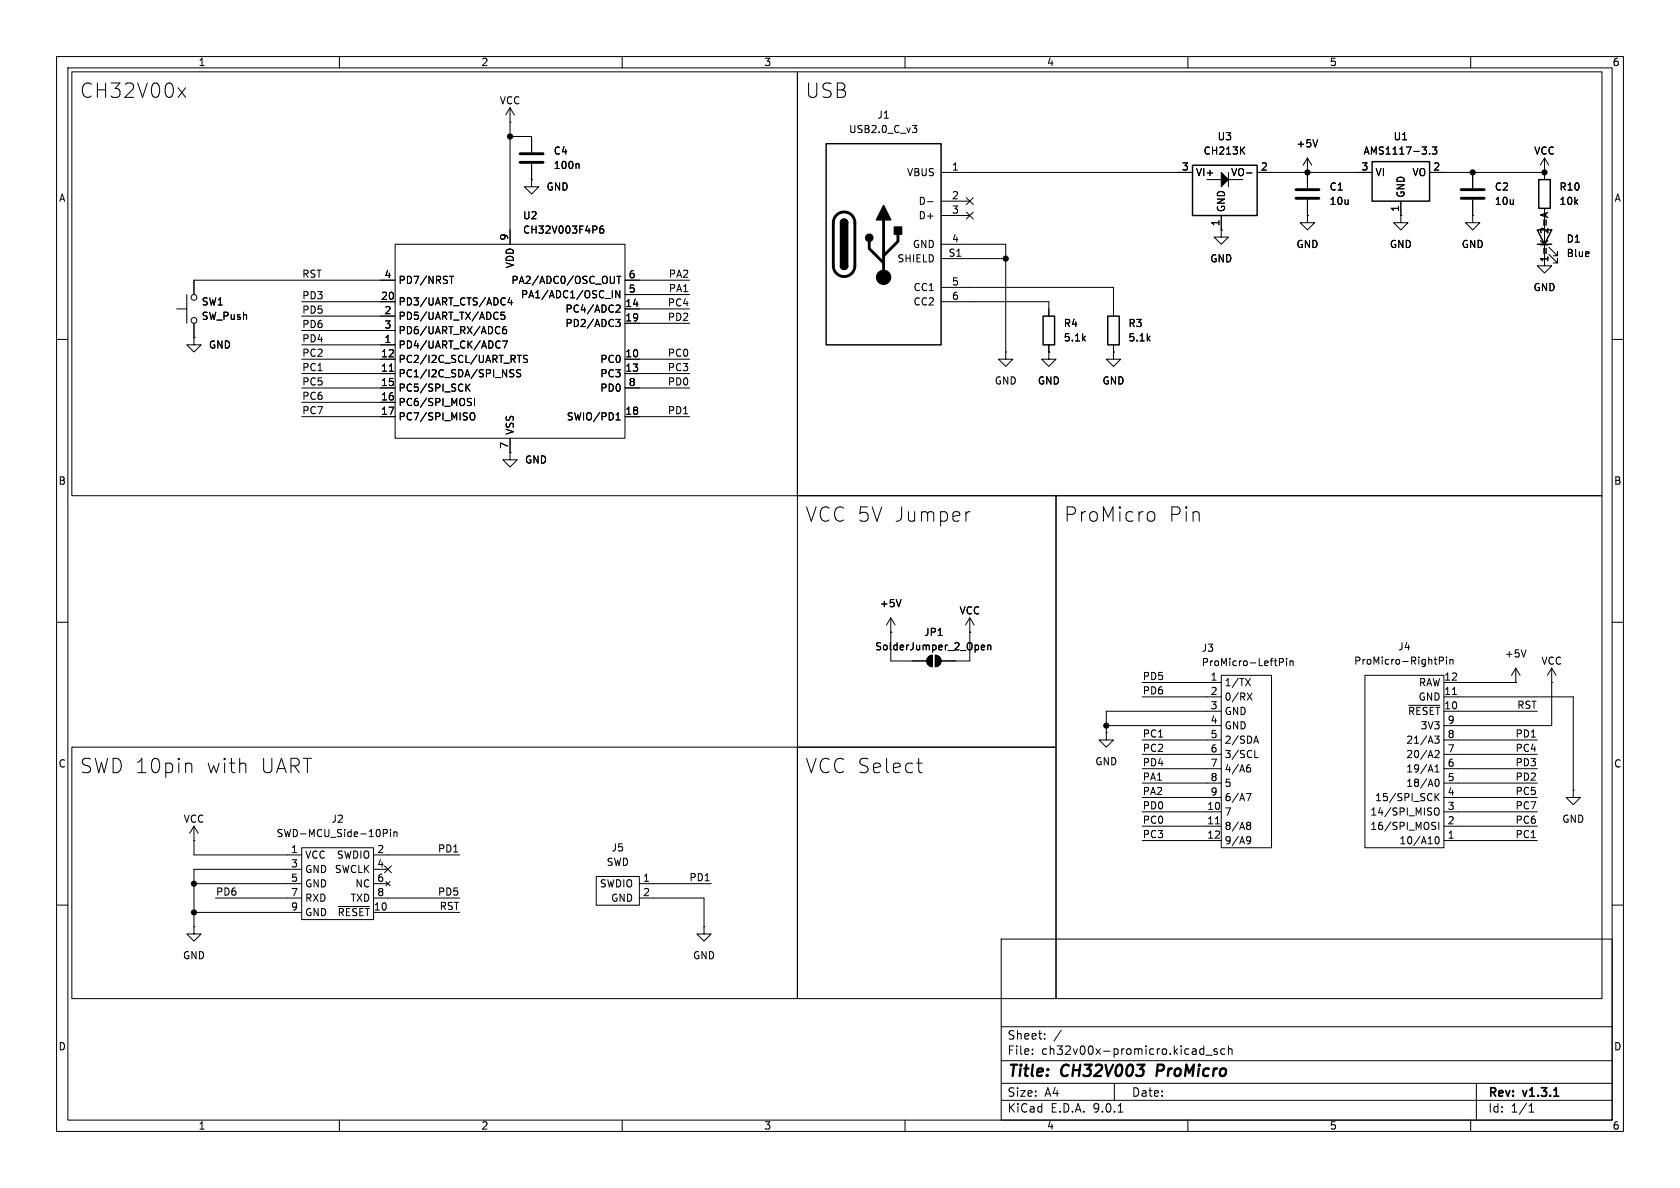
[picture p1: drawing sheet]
<svg xmlns="http://www.w3.org/2000/svg" width="297mm" height="210mm" viewBox="0 0 297 210" stroke-linecap="round" stroke-linejoin="round" font-family="sans-serif">
<g fill="none" stroke="#000" stroke-width=".18">
<path d="M10 10h277v190h-277zM12 12h273v186h-273zM12.7 12.7h128.3v74.9h-128.3zM31.5 15.5l1.3 1.7M32.8 15.5l-1.3 1.7M60 10v2M90.2 19.1v24.1M90.2 19.1l-.8 1.2M90.2 19.1l.7 1.2M110 10v2M141 12.7h142.2v74.9h-142.2zM160 10v2"/>
<path d="M210 10v2M260 10v2M90.2 21.6h.1M90.2 24.1h3.8v2.8M94 31.8v1.2h1.2l-1.2 1.3-1.3-1.3h1.3M94 31.8h.1M94 29v2.8M102.2 28.9l.2 .2v.7M106.6 39.9l-.3 .1a.86 .86 0 0 0 0 1.2l.4-.1v-.4l-.2-.3-.4 .1-.1 .2M161.3 22.2h.8l-.4 .5 .3 .1 .1 .4-.3 .2h-.3M164 35.7h1M166.4 30.5h44.4"/>
<path d="M166.4 35.6h5M166.4 38.1h5M170.8 35l1.3 1.2M170.8 37.5l1.3 1.2M172.1 35l-1.3 1.2M172.1 37.5l-1.3 1.2M213.4 31.8h6.3M215.9 38.1v2.5M217.2 30.5v2.5M219.5 26.5l.5 .7M220 26l-.7 .7M220.4 30.6h.9"/>
<path d="M222.2 30.5h20.4M231.1 30.5h.1M231.1 38.1v1.3h1.3l-1.3 1.2-1.2-1.2h1.2M231.1 38.1h.1M231.1 27.9l-.7 1.3M231.1 27.9l.8 1.3M231.1 27.9v5.4M231.1 35.3v2.8M233 24.7l-.5 1.3M247.6 38.1v1.3h1.3l-1.3 1.2-1.2-1.2h1.2M247.6 38.1h.1M247.6 35.6v2.5"/>
<path d="M252.7 27.1v.1M252.7 30.5h20.3M253.2 26h.8l-.4 .5 .3 .1v.5l-.1 .1-.6-.1M260.3 38.1v1.3h1.3l-1.3 1.2-1.2-1.2h1.2M260.3 38.1h.1M260.3 30.5v2.8M260.3 35.3v2.8M273 30.5h.1M273 27.9v3.9M273 36.8v1.3M273 27.9l-.7 1.3M273 27.9l.8 1.3"/>
<path d="M31.2 54.6h1.8M33 52.1v5.1M34.3 59.7v1.3h1.3l-1.3 1.2-1.3-1.2h1.3M34.3 59.7h.1M34.3 57.2v2.5M53.3 53.3h16.5M53.3 55.9h16.5M53.3 58.4h16.5M69.8 43.2h40.7v34.3h-40.7zM69.8 49.5h-35.5v2.6M79.5 48.8h.7M79.8 48.8v1.3"/>
<path d="M88.3 57.8l.1 .1M88.4 58.9h-.1M89.2 55.2h-.6l-.1 .6 .2-.1h.4l.2 .2-.1 .4-.2 .2-.5-.2M89.4 57.7l-.3 .1a.86 .86 0 0 0 0 1.2l.4-.1 .1-.4-.3-.3-.3 .1-.2 .2M90.1 52.6l-.3 .9h.8M90.4 53.1v.8M108.2 51.4v1.2M108.6 48.8v1.1l-.1 .1M108.9 56.5h.7l-.4 .4 .4 .2v.4l-.2 .2h-.4M109 54l.4-.1 .2 .4-.7 .9h.7M109 48.8h.8M109.4 48.8v1.3"/>
<path d="M109.6 51.4v1.2l-.7-1.2v1.2M110.5 54.6h11.4M110.5 49.5h11.4M110.5 52.1h11.4M110.5 57.2h11.4M166.4 50.8h30.4v5.1M166.4 53.3h19v2.6M166.4 43.2h11.4v19M166.4 45.7h11.4M215.9 40.6v1.3h1.3l-1.3 1.3-1.3-1.3h1.3M215.9 40.6h.1M272.4 42.5l.7 .8"/>
<path d="M273 45.7v1.3h1.3l-1.3 1.3-1.2-1.3h1.2M273 40.6v2.6M273.6 42.5l-.7 .6M273.8 45l1.5 1.5v-.8v.8h-.7M273.8 43.7l1.5 1.5v-.7v.7h-.7M10 60h2M53.3 61h16.5M53.3 63.5h16.5M53.3 66h16.5M53.3 68.6h16.5M53.3 71.1h16.5M53.3 73.7h16.5"/>
<path d="M68.8 65.6h.7M82.6 68.4l.5 .8M82.9 70.4l.4 .1M83.1 67.9l-.7 .7M83.1 71.1l.2 .2-.2 .4M83.2 73.2l.2-.2a.43 .43 0 0 1 .5 .4v.4a.43 .43 0 0 1-.3 .4 .43 .43 0 0 1-.4-.1M83.9 70.4v1.3M88.2 60.3l.2 .1M88.4 61.4l-.2 .1M88.8 60.3h.9l-.6 1.2M90.1 65.7l.7 .6-.2 .3h-.5M90.2 77.5v2.5"/>
<path d="M90.8 65.4l-.4-.1-.3 .3M91.4 62.8h.8M92 65.4l-.4-.1-.2 .2v.3l.5 .3 .1 .3-.2 .2h-.5M93.3 62.9l-.5-.1-.2 .1v.4l.5 .2 .2 .3-.3 .3-.5-.1M108.9 74.2h.7M108.9 73.3l.4-.3v1.2M110.5 63.5h11.4M110.5 66h11.4M110.5 68.6h11.4M110.5 73.7h11.4M177.8 62.2v1.3h1.3l-1.3 1.3-1.3-1.3h1.3M177.8 62.2h.1"/>
<path d="M185.4 62.2v1.3h1.3l-1.3 1.3-1.3-1.3h1.3M185.4 62.2h.1M185.4 61v1.2M196.8 62.2v1.3h1.3l-1.3 1.3-1.2-1.3h1.2M196.8 62.2h.1M196.8 61v1.2M285 60h2M90.2 80v1.3h1.2l-1.2 1.3-1.3-1.3h1.3M90.2 80h.1M141 87.6h45.7v44.5h-45.7zM171.5 90.4h-.3l-.3 .3M186.7 87.6h96.5v88.9h-96.5z"/>
<path d="M203.1 90.6a.69 .69 0 0 1 1 .3v.8a.69 .69 0 0 1-1 .3M10 110h2M157.5 111.8h.1M157.5 109.2l-.8 1.3M157.5 109.2l.7 1.3M157.5 109.2v7.6h6.3M159.3 106l-.4 1.3M164.1 116.1l.7-.3v2.1a1.02 1.02 0 0 1-.9-.7 1.02 1.02 0 0 1 .2-1.1zM165.4 115.8a1.02 1.02 0 0 1 1 1 1.02 1.02 0 0 1-1 1.1zM171.4 111.8h.1M171.4 109.2v7.6h-5M171.4 109.2l-.7 1.3"/>
<path d="M171.4 109.2l.8 1.3M173.5 114.5l.6-.2-.1-.2-.3-.1-.2 .2v.6h.5M174.6 114.2l.2-.2 .3 .1 .1 .8M174.6 114v.9M215.9 119.4h8.9v30.5h-8.9zM220.2 120l.8 1.2M221 120l-.8 1.2M226.2 117.1l.6-.1 .1-.2-.1-.3-.6-.1v1.3M227.5 116.4v.1M227.5 116.8v.9M228.1 116.9l.1-.1 .3 .1 .1 .8M228.1 116.8v.9"/>
<path d="M241.3 119.4h14v30.5h-14zM254.5 116.8h.6l.1-.2-.1-.3-.6-.2v1.3M255.7 116.1v.2M255.7 116.6v.8M256.3 116.6v.8M256.3 116.7l.2-.1h.3l.1 .8M268 118.1l-.8 1.3M268 118.1l.7 1.3M268 118.1v2.6M269.8 114.9l-.4 1.2M274.3 118.1l-.7 1.3M274.3 118.1l.8 1.3"/>
<path d="M274.3 118.1v10.2h-19M285 110h2M12.7 132.1h128.3v44.4h-128.3zM33.2 134.9l.6 .1 .1 .3v1.3M141 132.1h45.7v44.4h-45.7zM162.1 134.9h.9M162.4 134.1v2.1l.1 .3 .5 .1M195.6 129.5v1.3h1.2l-1.2 1.3-1.3-1.3h1.3M195.6 129.5h.1M195.6 128.3h20.3M201.9 120.7h14M201.9 123.2h14"/>
<path d="M201.9 130.8h14M201.9 133.4h14M201.9 135.9h14M201.9 138.4h14M215.9 125.7h-20.3v3.8M220.5 135.7h.4l.2 .2-.1 .5h-.5M220.5 122.5l.8 1.3M221 135.2l-.4 .1M221.3 122.5l-.8 1.3M221.8 131h.6M221.8 133.9h.6M222.1 130.1l.4 1.3"/>
<path d="M249 124.7h5.5M253.6 130.1h.8l-.4 .5 .4 .1v.6l-.2 .1-.6-.1M253.7 132.8l.5-.1 .2 .3-.8 .9h.8M253.7 136.5h.7M253.7 135.6l.4-.4v1.3M253.8 137.9l.2-.2a.68 .68 0 0 1 .4 .7 .68 .68 0 0 1-.4 .6l-.2-.1-.1-.4zM255.3 120.7h12.7M255.3 123.2h22.8v16.5M255.3 125.7h16.5M255.3 130.8h16.5M255.3 133.4h16.5M255.3 135.9h16.5"/>
<path d="M255.3 138.4h16.5M256.8 122.8h.7M268 120.7h.1M274.3 120.7h.1M278.1 139.7v1.3h1.3l-1.3 1.2-1.2-1.2h1.2M278.1 139.7h.1M34.3 148.6h.1M34.3 146.1v5h19M34.3 146.1l-.8 1.2M34.3 146.1l.8 1.2M34.3 156.2h19M38.1 158.8h15.2"/>
<path d="M53.3 149.9h12.7v12.7h-12.7zM53.3 153.7h-19v10.1M66 151.1h15.3M66 153.7h2.6M66 156.2h2.6M66 158.8h15.3M67.8 147.3l.6-.1 .1-.1-.1-.3-.6-.2v1.3M68 153.1l1.2 1.2M68.2 155.8l.8 .8M69 155.8l-.8 .8M69 146.6v.2M69 147.1v.8"/>
<path d="M69.2 153.1l-1.2 1.2M69.6 147.1v.8M69.6 147.2l.2-.1h.3l.1 .8M105.4 154.9h7.6v5.1h-7.6zM113 156.2h12.7M113 158.8h11.5v5M201.9 141h14M201.9 143.5h14M201.9 146.1h14M201.9 148.6h14M214.9 145.6h.7M220.3 140.3h.9l-.6 1.2"/>
<path d="M220.5 145.4h.4l.1 .1 .1 .2-.2 .2M220.5 148l.4-.1 .1 .1a.84 .84 0 0 1-.3 1.2h-.2M220.5 145.8l.1 .1M220.6 145.9h.3M220.6 145.9l-.1 .1M220.9 145.9l.2 .2-.1 .4-.1 .1h-.4M221.1 148.4l-.2 .3-.4-.1M253.3 146l.4 .1 .1 .3-.2 .2h-.3M253.3 145.4h.5M253.7 140.3v1.2M253.8 142.9l.1-.1a.43 .43 0 0 1 .5 .4v.5a.42 .42 0 0 1-.4 .4 .42 .42 0 0 1-.4-.4v-.5zM253.8 148l.2-.1a.68 .68 0 0 1 .4 .6 .68 .68 0 0 1-.4 .7l-.2-.2-.1-.3z"/>
<path d="M253.9 140.8l.5 .7M254.4 145.4v1.2M254.4 140.3l-.7 .7M255.3 141h16.5M255.3 143.5h16.5M255.3 146.1h16.5M255.3 148.6h16.5M10 160h2M34.3 163.8v1.3h1.3l-1.3 1.3-1.3-1.3h1.3M34.3 163.8h.1M34.3 161.3h19M59.8 160.2h5.5"/>
<path d="M66 161.3h15.3M124.5 163.8v1.3h1.2l-1.2 1.3-1.3-1.3h1.3M124.5 163.8h.1M177 166h108v32h-108zM285 160h2M60 198v2M110 198v2M160 198v2M177 194.5h108M177 191.5h108M177 187.5h108M177 181.5h108"/>
<path d="M182.5 186.3v.1M182.5 185.5v.1M184.7 183.6v.1M184.7 182.8v.1M187.6 182.1l-1.3 2M197 191.5v3M197.7 196.6h.8M210 198v2M212.2 186.3h.6M212.2 185.5h.6M212.8 184.9v1.5M213.2 186.5h1.1"/>
<path d="M215.2 185.5l-.4-.1-.2 .2 .1 .2 .5 .2v.3h-.6M216.5 185.5l-.4-.1-.3 .3v.4l.2 .2h.5M217.2 185.5l.2-.1 .3 .1 .1 .9M217.2 184.9v1.5M260 198v2M261 191.5v6.5M270.3 196.6h.9M270.3 195.5l.4-.4v1.5"/>
<circle cx="34.3" cy="56.6" r=".51"/>
<circle cx="34.3" cy="52.6" r=".51"/>
</g>
<path d="M274.7 193.8h.9" fill="none" stroke="#000" stroke-width=".3"/>
<path d="M204.7 188.2l-.3 2" fill="none" stroke="#000" stroke-width=".4"/>
<path d="M146 25.4h20.4v35.6h-20.4zM148.6 39.4a.64 .64 0 0 1 .6-.7 .64 .64 0 0 1 .7 .7M210.8 29.2h11.4v8.9h-11.4zM242.6 28.6h10.1v7h-10.1zM272 31.8h2.1v5h-2.1zM148.6 47a.64 .64 0 0 0 .6 .6 .64 .64 0 0 0 .7-.6M184.4 55.9h2v5.1h-2zM195.8 55.9h2.1v5.1h-2.1zM271.8 40.6h2.5l-1.3 2.6zM271.8 43.2h2.5" fill="none" stroke="#000" stroke-width=".25"/>
<path d="M91.9 27.2h4.1M91.9 28.7h4.1M147.9 38a1.9 1.9 0 0 1 2-.4 1.9 1.9 0 0 1 1.2 1.8v7.6a1.91 1.91 0 0 1-1.9 1.9 1.91 1.91 0 0 1-1.9-1.9v-7.8l.2-.6zM156.2 38.9v10.1M229.1 33.5h4.1M229.1 35.1h4.1M258.3 33.5h4.1M258.3 35.1h4.1M153.7 42.7v1.2l2.5 2.6M158.7 41.4v1.3l-2.5 2.5" fill="none" stroke="#000" stroke-width=".51"/>
<g fill="#000" stroke="#000" stroke-width=".18">
<path d="M215.9 30.5l1.3 1.3-1.3 1.2zM164.1 116.1l.7-.3v2.1a1.02 1.02 0 0 1-.9-.7 1.02 1.02 0 0 1 .2-1.1zM165.4 115.8a1.02 1.02 0 0 1 1 1 1.02 1.02 0 0 1-1 1.1z"/>
<circle cx="90.2" cy="24.1" r=".46"/>
<circle cx="231.1" cy="30.5" r=".46"/>
<circle cx="260.3" cy="30.5" r=".46"/>
<circle cx="273" cy="30.5" r=".46"/>
<circle cx="156.2" cy="49" r="1.27"/>
<circle cx="177.8" cy="45.7" r=".46"/>
<circle cx="195.6" cy="128.3" r=".46"/>
<circle cx="34.3" cy="156.2" r=".46"/>
<circle cx="34.3" cy="161.3" r=".46"/>
</g>
<g fill="#000" stroke="#000" stroke-width=".25">
<path d="M148.8 38.9a.64 .64 0 0 1 .7-.1 .64 .64 0 0 1 .4 .6h-1.3zM156.2 36.3l1.3 2.6h-2.6zM148.6 39.4h1.3v7.6h-1.3zM148.6 47h1.3a.64 .64 0 0 1-.7 .6 .64 .64 0 0 1-.6-.6zM158.1 40.1h1.3v1.3h-1.3z"/>
<circle cx="153.7" cy="42" r=".63"/>
</g>
<g font-size="3.5">
<text x="14" y="17.5">CH32V00x</text>
<text x="142.2" y="17.5">USB</text>
<text x="142.2" y="92.5">VCC 5V Jumper</text>
<text x="188" y="92.5">ProMicro</text>
<text x="206.4" y="92.5">Pin</text>
<text x="14" y="136.9">SWD 10pin</text>
<text x="36.2" y="136.9">with</text>
<text x="45.7" y="136.9">UART</text>
<text x="142.2" y="136.9">VCC Select</text>
</g>
<g font-size="2.8">
<text x="178" y="190.9">Title:</text>
<text x="187.7" y="190.9">CH32V003</text>
<text x="205.3" y="190.9">ProMicro</text>
</g>
<g font-size="2.1">
<text x="178" y="184">Sheet:</text>
<text x="178" y="186.7">File:</text>
<text x="184.1" y="186.7">ch32v00x-promicro.kicad_sch</text>
<text x="178" y="196.9">KiCad</text>
<text x="178" y="194.1">Size:</text>
<text x="184.7" y="194.1">A4</text>
<text x="185.7" y="196.9">E.D.A.</text>
<text x="193.3" y="196.9">9.0.1</text>
<text x="200" y="194.1">Date:</text>
<text x="263" y="194.3">Rev:</text>
<text x="263" y="196.9">Id:</text>
<text x="267.1" y="196.9">1/1</text>
<text x="269.4" y="194.3">v1.3.1</text>
</g>
<g font-size="1.8">
<text x="35" y="11.9">1</text>
<text x="85" y="11.9">2</text>
<text x="135" y="11.9">3</text>
<text x="185" y="11.9">4</text>
<text x="235" y="11.9">5</text>
<text x="285" y="11.9">6</text>
<text x="88.3" y="18.6">VCC</text>
<text x="150" y="23.7">USB2.0_C_v3</text>
<text x="155" y="21.2">J1</text>
<text x="97.8" y="27.5">C4</text>
<text x="212.7" y="27.5">CH213K</text>
<text x="215.2" y="25">U3</text>
<text x="229.1" y="26.3">+5V</text>
<text x="241" y="27.5">AMS1117-3.3</text>
<text x="246.3" y="25">U1</text>
<text x="271.1" y="27.5">VCC</text>
<text x="10.3" y="35.9">A</text>
<text x="96.5" y="33.9">GND</text>
<text x="97.8" y="30.1">100n</text>
<text x="160.3" y="31.3">VBUS</text>
<text x="168.2" y="30.2">1</text>
<text x="168.2" y="35.3">2</text>
<text x="208.8" y="30.2">3</text>
<text x="211.3" y="31.3">VI+</text>
<text x="217.5" y="31.3">VO-</text>
<text x="222.8" y="30.2">2</text>
<text x="235" y="33.9">C1</text>
<text x="240.6" y="30.2">3</text>
<text x="243.1" y="31.3">VI</text>
<text x="248.5" y="35.1" transform="rotate(-90 248.5 35.1)">GND</text>
<text x="249.6" y="31.3">VO</text>
<text x="253.3" y="30.2">2</text>
<text x="264.2" y="33.9">C2</text>
<text x="275.6" y="33.9">R10</text>
<text x="285.3" y="35.9">A</text>
<text x="92.4" y="39">U2</text>
<text x="92.4" y="41.5">CH32V003F4P6</text>
<text x="162.3" y="36.4">D-</text>
<text x="162.3" y="39">D+</text>
<text x="168.2" y="37.8">3</text>
<text x="215.6" y="40.1" transform="rotate(-90 215.6 40.1)">1</text>
<text x="216.8" y="37.6" transform="rotate(-90 216.8 37.6)">GND</text>
<text x="235" y="36.4">10u</text>
<text x="247.4" y="37.5" transform="rotate(-90 247.4 37.5)">1</text>
<text x="264.2" y="36.4">10u</text>
<text x="273.9" y="41.2" transform="rotate(-90 273.9 41.2)">2=A</text>
<text x="275.6" y="36.4">10k</text>
<text x="89.9" y="42.6" transform="rotate(-90 89.9 42.6)">9</text>
<text x="91" y="47.5" transform="rotate(-90 91 47.5)">VDD</text>
<text x="158.6" y="46.6">SHIELD</text>
<text x="161.3" y="44">GND</text>
<text x="167.6" y="45.5">S1</text>
<text x="168.2" y="42.9">4</text>
<text x="213.9" y="46.6">GND</text>
<text x="229.1" y="44">GND</text>
<text x="245.6" y="44">GND</text>
<text x="258.3" y="44">GND</text>
<text x="273.9" y="46.5" transform="rotate(-90 273.9 46.5)">1=K</text>
<text x="276.9" y="43.1">D1</text>
<text x="276.9" y="45.6">Blue</text>
<text x="53.3" y="49.2">RST</text>
<text x="53.3" y="53">PD3</text>
<text x="67.3" y="53.1">20</text>
<text x="67.9" y="49.3">4</text>
<text x="70.4" y="50.4">PD7/NRST</text>
<text x="90.3" y="50.4">PA2/ADC0/OSC_OUT</text>
<text x="92" y="52.9">PA1/ADC1/OSC_IN</text>
<text x="111.1" y="49.3">6</text>
<text x="111.1" y="51.8">5</text>
<text x="118.1" y="51.7">PA1</text>
<text x="118.1" y="49.2">PA2</text>
<text x="161.4" y="51.7">CC1</text>
<text x="168.2" y="50.5">5</text>
<text x="168.2" y="53.1">6</text>
<text x="271" y="51.7">GND</text>
<text x="35.6" y="54.2">SW1</text>
<text x="35.6" y="56.7">SW_Push</text>
<text x="53.3" y="58.1">PD6</text>
<text x="53.3" y="55.5">PD5</text>
<text x="67.9" y="55.6">2</text>
<text x="67.9" y="58.2">3</text>
<text x="70.4" y="54.2">PD3/UART_CTS/ADC4</text>
<text x="70.4" y="56.7">PD5/UART_TX/ADC5</text>
<text x="70.4" y="59.3">PD6/UART_RX/ADC6</text>
<text x="99.9" y="55.5">PC4/ADC2</text>
<text x="99.9" y="58">PD2/ADC3</text>
<text x="110.4" y="54.4">14</text>
<text x="110.4" y="56.9">19</text>
<text x="118" y="54.3">PC4</text>
<text x="118" y="56.8">PD2</text>
<text x="161.4" y="54.2">CC2</text>
<text x="188" y="58">R4</text>
<text x="199.4" y="58">R3</text>
<text x="36.8" y="61.8">GND</text>
<text x="53.3" y="60.6">PD4</text>
<text x="53.3" y="65.7">PC1</text>
<text x="53.3" y="63.2">PC2</text>
<text x="67.3" y="63.2">12</text>
<text x="67.3" y="65.8">11</text>
<text x="67.9" y="60.7">1</text>
<text x="70.4" y="61.8">PD4/UART_CK/ADC7</text>
<text x="70.4" y="64.4">PC2/I2C_SCL/UART_RTS</text>
<text x="106" y="64.4">PC0</text>
<text x="110.4" y="63.2">10</text>
<text x="110.4" y="65.8">13</text>
<text x="118" y="63.2">PC0</text>
<text x="118" y="65.7">PC3</text>
<text x="188" y="60.6">5.1k</text>
<text x="199.4" y="60.6">5.1k</text>
<text x="53.3" y="70.8">PC6</text>
<text x="53.3" y="68.2">PC5</text>
<text x="67.3" y="68.3">15</text>
<text x="67.3" y="70.9">16</text>
<text x="70.4" y="66.9">PC1/I2C_SDA/SPI_NSS</text>
<text x="70.4" y="69.4">PC5/SPI_SCK</text>
<text x="70.4" y="72">PC6/SPI_MOSI</text>
<text x="106" y="66.9">PC3</text>
<text x="106" y="69.4">PD0</text>
<text x="111.1" y="68.3">8</text>
<text x="118" y="68.2">PD0</text>
<text x="175.8" y="68.2">GND</text>
<text x="183.4" y="68.2">GND</text>
<text x="194.8" y="68.2">GND</text>
<text x="53.3" y="73.3">PC7</text>
<text x="67.3" y="73.4">17</text>
<text x="70.4" y="74.5">PC7/SPI_MISO</text>
<text x="91" y="77" transform="rotate(-90 91 77)">VSS</text>
<text x="100.1" y="74.5">SWIO/PD1</text>
<text x="110.4" y="73.4">18</text>
<text x="118" y="73.3">PD1</text>
<text x="89.9" y="79.4" transform="rotate(-90 89.9 79.4)">7</text>
<text x="92.7" y="82.1">GND</text>
<text x="10.3" y="85.9">B</text>
<text x="285.3" y="85.9">B</text>
<text x="155.4" y="107.5">+5V</text>
<text x="163.3" y="112.6">JP1</text>
<text x="169.5" y="108.8">VCC</text>
<text x="154.6" y="115.2">SolderJumper_2_Open</text>
<text x="212.4" y="115.4">J3</text>
<text x="212.4" y="118">ProMicro-LeftPin</text>
<text x="239.3" y="117.7">ProMicro-RightPin</text>
<text x="247.1" y="115.2">J4</text>
<text x="265.9" y="116.4">+5V</text>
<text x="272.4" y="117.7">VCC</text>
<text x="201.9" y="120.3">PD5</text>
<text x="201.9" y="122.8">PD6</text>
<text x="213.9" y="120.4">1</text>
<text x="213.9" y="122.9">2</text>
<text x="213.9" y="125.5">3</text>
<text x="216.4" y="121.5">1/TX</text>
<text x="216.4" y="124.1">0/RX</text>
<text x="250.7" y="124.1">GND</text>
<text x="250.7" y="121.5">RAW</text>
<text x="255.2" y="120.4">12</text>
<text x="255.2" y="122.9">11</text>
<text x="255.2" y="125.5">10</text>
<text x="268.1" y="125.4">RST</text>
<text x="201.9" y="130.5">PC1</text>
<text x="213.9" y="128">4</text>
<text x="213.9" y="130.6">5</text>
<text x="216.4" y="126.6">GND</text>
<text x="216.4" y="129.1">GND</text>
<text x="216.4" y="131.7">2/SDA</text>
<text x="248.5" y="131.7">21/A3</text>
<text x="248.8" y="126.6">~{RESET}</text>
<text x="251.1" y="129.1">3V3</text>
<text x="255.8" y="128">9</text>
<text x="255.8" y="130.6">8</text>
<text x="267.8" y="130.5">PD1</text>
<text x="10.3" y="135.9">C</text>
<text x="193.5" y="135.5">GND</text>
<text x="201.9" y="133">PC2</text>
<text x="201.9" y="135.5">PD4</text>
<text x="213.9" y="133.1">6</text>
<text x="213.9" y="135.6">7</text>
<text x="216.4" y="134.2">3/SCL</text>
<text x="216.4" y="136.8">4/A6</text>
<text x="248.5" y="134.2">20/A2</text>
<text x="248.5" y="136.8">19/A1</text>
<text x="255.8" y="133.1">7</text>
<text x="255.8" y="135.6">6</text>
<text x="267.8" y="135.5">PD3</text>
<text x="267.8" y="133">PC4</text>
<text x="285.3" y="135.9">C</text>
<text x="201.9" y="140.6">PA2</text>
<text x="201.9" y="143.2">PD0</text>
<text x="201.9" y="138.1">PA1</text>
<text x="213.3" y="143.3">10</text>
<text x="213.9" y="138.2">8</text>
<text x="213.9" y="140.7">9</text>
<text x="216.4" y="139.3">5</text>
<text x="216.4" y="141.8">6/A7</text>
<text x="243" y="141.8">15/SPI_SCK</text>
<text x="248.5" y="139.3">18/A0</text>
<text x="255.8" y="138.2">5</text>
<text x="255.8" y="140.7">4</text>
<text x="255.8" y="143.3">3</text>
<text x="267.8" y="138.1">PD2</text>
<text x="267.8" y="143.2">PC7</text>
<text x="267.8" y="140.6">PC5</text>
<text x="32.4" y="145.6">VCC</text>
<text x="48.8" y="148.2">SWD-MCU_Side-10Pin</text>
<text x="58.5" y="145.6">J2</text>
<text x="201.9" y="145.7">PC0</text>
<text x="201.9" y="148.2">PC3</text>
<text x="213.3" y="145.8">11</text>
<text x="213.3" y="148.3">12</text>
<text x="216.4" y="144.4">7</text>
<text x="216.4" y="146.9">8/A8</text>
<text x="216.4" y="149.5">9/A9</text>
<text x="242.2" y="144.4">14/SPI_MISO</text>
<text x="242.2" y="146.9">16/SPI_MOSI</text>
<text x="247.3" y="149.5">10/A10</text>
<text x="255.8" y="145.8">2</text>
<text x="255.8" y="148.3">1</text>
<text x="267.8" y="145.7">PC6</text>
<text x="267.8" y="148.2">PC1</text>
<text x="276.1" y="145.6">GND</text>
<text x="51.4" y="150.9">1</text>
<text x="51.4" y="153.4">3</text>
<text x="51.4" y="156">5</text>
<text x="53.8" y="152">VCC</text>
<text x="53.8" y="154.5">GND</text>
<text x="59.1" y="154.5">SWCLK</text>
<text x="59.5" y="152">SWDIO</text>
<text x="66.6" y="150.9">2</text>
<text x="66.6" y="153.4">4</text>
<text x="66.6" y="156">6</text>
<text x="77.3" y="150.8">PD1</text>
<text x="107.2" y="153.3">SWD</text>
<text x="108" y="150.7">J5</text>
<text x="113.6" y="156">1</text>
<text x="121.8" y="155.9">PD1</text>
<text x="38.1" y="158.4">PD6</text>
<text x="51.4" y="158.5">7</text>
<text x="51.4" y="161">9</text>
<text x="53.8" y="157.1">GND</text>
<text x="53.8" y="159.6">RXD</text>
<text x="61.9" y="159.6">TXD</text>
<text x="62.7" y="157.1">NC</text>
<text x="66" y="161">10</text>
<text x="66.6" y="158.5">8</text>
<text x="77.3" y="158.4">PD5</text>
<text x="77.6" y="160.9">RST</text>
<text x="105.9" y="157.1">SWDIO</text>
<text x="107.9" y="159.6">GND</text>
<text x="113.6" y="158.5">2</text>
<text x="53.8" y="162.2">GND</text>
<text x="59.6" y="162.2">~{RESET}</text>
<text x="32.3" y="169.8">GND</text>
<text x="122.4" y="169.8">GND</text>
<text x="10.3" y="185.9">D</text>
<text x="285.3" y="185.9">D</text>
<text x="35" y="199.9">1</text>
<text x="85" y="199.9">2</text>
<text x="135" y="199.9">3</text>
<text x="185" y="199.9">4</text>
<text x="235" y="199.9">5</text>
<text x="285" y="199.9">6</text>
</g>
</svg>
